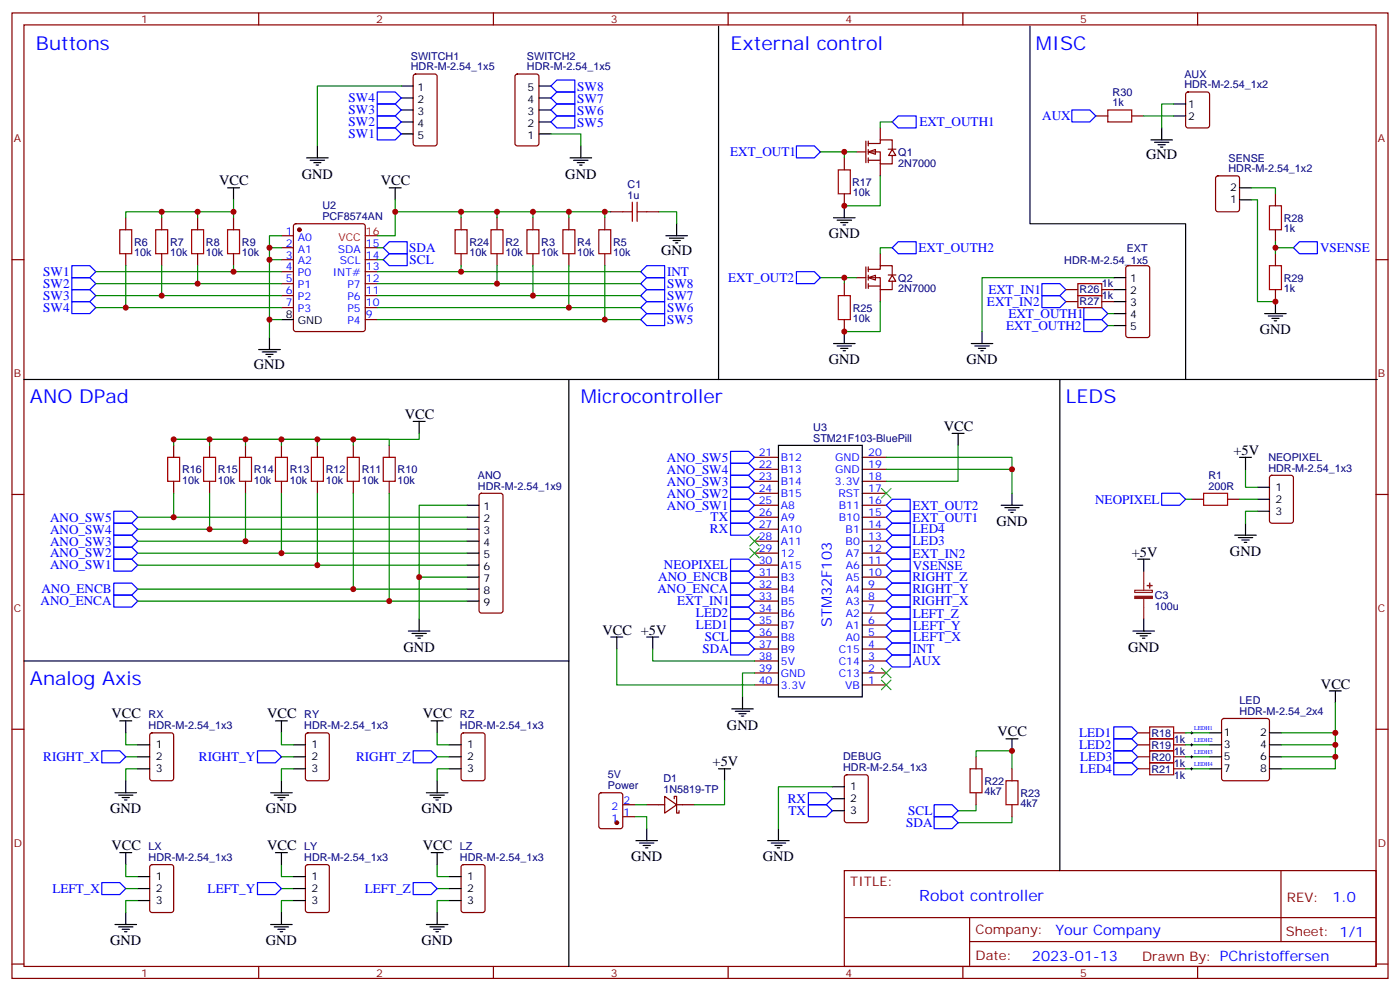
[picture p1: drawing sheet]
<svg xmlns="http://www.w3.org/2000/svg" width="412mm" height="292mm" viewBox="0 0 412 292" stroke-linecap="round" stroke-linejoin="round" font-family="sans-serif">
<g fill="none" stroke="#870000" stroke-width=".35">
<path d="M3.5 3.8h405.4v284.3h-405.4zM7.1 7.3h398.2v277.3h-398.2zM76.2 3.8v3.5M145.3 3.8v3.5M214.5 3.8v3.5M283.6 3.8v3.5M352.8 3.8v3.5M121.9 22l.5-.2h5.7l.6 .4 .1 20.1-.5 .6-5.9 .1-.6-.5-.1-20zM151.9 22l.5-.2h5.6l.7 .4v20.1l-.4 .6-5.9 .1-.7-.5v-20zM3.5 76.5h3.6M37 64.1v3.6M37 74.7v3.5"/>
<path d="M47.6 64.1v3.6M47.6 74.7v3.5M58.2 64.1v3.6M58.2 74.7v3.5M68.8 64.1v3.6M68.8 74.7v3.5M82.9 76.5h3.5M82.9 69.4h3.5M82.9 73h3.5M86.7 66.1l.4-.2h19.8l.6 .4 .1 30.6-.5 .7h-20l-.6-.4-.1-30.6zM107.6 76.5h3.5M107.6 73h3.5"/>
<path d="M135.8 64.1v3.6M135.8 74.7v3.5M146.4 64.1v3.6M146.4 74.7v3.5M157 64.1v3.6M157 74.7v3.5M167.6 64.1v3.6M167.6 74.7v3.5M178.2 64.1v3.6M178.2 74.7v3.5M179.9 62.4h3.5M190.5 62.4h3.5"/>
<path d="M405.3 76.5h3.6M82.9 80h3.5M82.9 83.5h3.5M82.9 87.1h3.5M82.9 90.6h3.5M107.6 80h3.5M107.6 83.5h3.5M107.6 87.1h3.5M107.6 90.6h3.5M107.6 94.1h3.5M51.2 131.2v3.5M61.7 131.2v3.5"/>
<path d="M72.3 131.2v3.5M82.9 131.2v3.5M93.5 131.2v3.5M104.1 131.2v3.5M114.7 131.2v3.5M222.2 138.2h7.1M222.2 134.7h7.1M254 138.2h7.1M254 134.7h7.1M3.5 145.6h3.6M51.2 141.7v3.6M61.7 141.7v3.6"/>
<path d="M72.3 141.7v3.6M82.9 141.7v3.6M93.5 141.7v3.6M104.1 141.7v3.6M114.7 141.7v3.6M141.3 145.5l.5-.2h5.7l.5 .2 .2 .5v33.8l-.3 .5-.4 .3h-5.7l-.5-.3-.2-.5v-33.8zM222.2 159.4h7.1M222.2 155.9h7.1M222.2 152.3h7.1M222.2 148.8h7.1M222.2 145.3h7.1M222.2 141.7h7.1"/>
<path d="M254 159.4h7.1M254 155.9h7.1M254 152.3h7.1M254 148.8h7.1M254 145.3h7.1M254 141.7h7.1M351 147h3.5M361.6 147h3.5M374.2 140.2l.4-.2h5.7l.6 .4 .1 13-.5 .6-5.9 .1-.6-.5-.1-12.9zM405.3 145.6h3.6M222.2 177h7.1M222.2 173.5h7.1"/>
<path d="M222.2 170h7.1M222.2 166.4h7.1M222.2 162.9h7.1M254 177h7.1M254 173.5h7.1M254 170h7.1M254 166.4h7.1M254 162.9h7.1M222.2 198.2h7.1M222.2 194.7h7.1M222.2 191.1h7.1M222.2 187.6h7.1"/>
<path d="M222.2 184.1h7.1M222.2 180.6h7.1M254 198.2h7.1M254 194.7h7.1M254 191.1h7.1M254 187.6h7.1M254 184.1h7.1M254 180.6h7.1M3.5 214.8h3.6M44.3 216l.5-.2h5.6l.7 .5 .1 12.9-.5 .7h-5.9l-.6-.4-.1-13zM90.2 216l.5-.2h5.6l.7 .5v12.9l-.4 .7h-5.9l-.7-.4v-13zM136.1 216l.4-.2h5.7l.6 .5 .1 12.9-.5 .7h-5.9l-.6-.4-.1-13z"/>
<path d="M222.2 201.7h7.1M254 201.7h7.1M335.1 215.8h3.6M335.1 219.4h3.6M345.7 215.8h3.5M345.7 219.4h3.5M360.1 211.8l.4-.2h12.7l.5 .2 .2 .5v16.9l-.2 .5-.5 .2h-12.7l-.5-.2-.2-.5v-16.9zM405.3 214.8h3.6M176.6 233.7l.5-.2h5.6l.7 .4v9.4l-.4 .7-5.9 .1-.7-.5v-9.4zM183.4 237h3.6M190.5 237h5.3M195.8 234.5l3.5 2.5-3.5 2.5z"/>
<path d="M198.6 235.2v-.7h.7v5h.7v-.7M199.3 237h5.3M248.9 228.4l.5-.2h5.7l.6 .4 .1 13-.5 .6-5.9 .1-.6-.5-.1-12.9zM287.5 222.9v3.5M287.5 233.5v3.5M298.1 226.4v3.5M298.1 237v3.5M335.1 222.9h3.6M335.1 226.4h3.6M345.7 222.9h3.5M345.7 226.4h3.5M44.3 254.8l.5-.2h5.6l.7 .5 .1 12.9-.5 .7h-5.9l-.6-.4-.1-13z"/>
<path d="M90.2 254.8l.5-.2h5.6l.7 .5v12.9l-.4 .7h-5.9l-.7-.4v-13zM136.1 254.8l.4-.2h5.7l.6 .5 .1 12.9-.5 .7h-5.9l-.6-.4-.1-13zM183.4 240.5h3.6M248.7 256.4h156.6v28.2h-156.6zM377.3 256.4v20.9M248.7 270.2h156.5M285.6 277.3h119.6M285.6 270.2v14.2M3.5 283.9h3.6M76.2 284.6v3.5M145.3 284.6v3.5M214.5 284.6v3.5"/>
<path d="M283.6 284.6v3.5M352.8 284.6v3.5M405.3 283.9h3.6"/>
</g>
<g fill="#870000" stroke="#870000" stroke-width=".35">
<circle cx="88.2" cy="67.7" r=".53"/>
<circle cx="181.7" cy="242.3" r=".53"/>
</g>
<g fill="none" stroke="#000" stroke-width=".35">
<path d="M118.2 25.3h3.5M118.2 28.9h3.5M118.2 32.4h3.5M118.2 35.9h3.5M118.2 39.4h3.5M158.7 25.3h3.6M158.7 28.9h3.6M158.7 32.4h3.6M158.7 35.9h3.6M158.7 39.4h3.6M67 55.3h3.6M68.8 55.3v3.5"/>
<path d="M90.3 46.5h6.4M91.4 47.2h4.2M92.4 47.9h2.1M93.1 48.6h.7M93.5 43v3.5M114.7 55.3h3.5M116.4 55.3v3.5M167.9 46.5h6.4M169 47.2h4.2M170 47.9h2.2M170.7 48.6h.7M171.1 43v3.5"/>
<path d="M196.1 69.4h6.4M197.2 70.1h4.2M198.3 70.8h2.1M199 71.5h.7M199.3 65.9v3.5M79.4 99.4v3.5M82.9 94.1h3.5M76.2 102.9h6.3M77.3 103.6h4.2M78.3 104.4h2.1M79 105.1h.7M121.7 124.1h3.5"/>
<path d="M123.5 124.1v3.5M229.3 131.2h24.7v74h-24.7zM280.5 127.6h3.5M282.2 127.6v3.6M365.1 134.7h3.6M366.9 134.7v3.5M137.6 148.8h3.5M137.6 152.3h3.5M137.6 155.9h3.5M137.6 159.4h3.5M294.9 148.8h6.4M296 149.5h4.2"/>
<path d="M297 150.2h2.2M297.7 150.9h.7M298.1 145.3v3.5M363.7 157.6h6.4M364.8 158.3h4.2M365.8 159h2.1M366.5 159.7h.7M366.9 154.1v3.5M370.4 150.6h3.5M370.4 143.5h3.5M370.4 147h3.5M137.6 162.9h3.5"/>
<path d="M137.6 166.4h3.5M137.6 170h3.5M137.6 173.5h3.5M137.6 177h3.5M335.1 164.7h3.6M336.9 164.7v3.5M120.3 185.8h6.3M121.4 186.5h4.2M122.4 187.3h2.1M123.1 188h.7M123.5 182.3v3.5M179.9 187.6h3.5"/>
<path d="M181.7 187.6v3.5M190.5 187.6h3.5M192.3 187.6v3.5M333.7 185.8h6.4M334.8 186.5h4.2M335.8 187.3h2.2M336.5 188h.8M336.9 182.3v3.5M35.3 212.3h3.5M37 212.3v3.5M40.6 219.4h3.5M81.1 212.3h3.6"/>
<path d="M82.9 212.3v3.5M86.4 219.4h3.6M127 212.3h3.5M128.8 212.3v3.5M132.3 219.4h3.5M215.5 208.8h6.4M216.6 209.5h4.2M217.7 210.2h2.1M218.4 210.9h.7M218.7 205.2v3.6M296.3 217.6h3.6M298.1 217.6v3.5"/>
<path d="M356.3 219.4h3.5M356.3 215.8h3.5M373.9 219.4h3.6M373.9 215.8h3.6M391.6 203.5h3.5M393.3 203.5v3.5M33.9 233.5h6.3M34.9 234.2h4.3M36 234.9h2.1M36.7 235.6h.7M37 229.9v3.6M40.6 226.4h3.5"/>
<path d="M40.6 222.9h3.5M79.7 233.5h6.4M80.8 234.2h4.2M81.8 234.9h2.2M82.5 235.6h.8M82.9 229.9v3.6M86.4 226.4h3.6M86.4 222.9h3.6M125.6 233.5h6.3M126.6 234.2h4.3M127.7 234.9h2.1M128.4 235.6h.7"/>
<path d="M128.8 229.9v3.6M132.3 226.4h3.5M132.3 222.9h3.5M211.7 226.4h3.5M213.4 226.4v3.5M245.2 238.8h3.5M245.2 231.7h3.5M245.2 235.2h3.5M356.3 226.4h3.5M356.3 222.9h3.5M373.9 226.4h3.6M373.9 222.9h3.6"/>
<path d="M35.3 251.1h3.5M37 251.1v3.5M40.6 258.2h3.5M81.1 251.1h3.6M82.9 251.1v3.5M86.4 258.2h3.6M127 251.1h3.5M128.8 251.1v3.5M132.3 258.2h3.5M187.3 247.6h6.4M188.4 248.3h4.2M189.4 249h2.2"/>
<path d="M190.1 249.7h.8M190.5 244.1v3.5M226.1 247.6h6.4M227.2 248.3h4.2M228.2 249h2.2M229 249.7h.7M229.3 244.1v3.5M33.9 272.3h6.3M34.9 273h4.3M36 273.7h2.1M36.7 274.4h.7M37 268.7v3.6"/>
<path d="M40.6 265.2h3.5M40.6 261.7h3.5M79.7 272.3h6.4M80.8 273h4.2M81.8 273.7h2.2M82.5 274.4h.8M82.9 268.7v3.6M86.4 265.2h3.6M86.4 261.7h3.6M125.6 272.3h6.3M126.6 273h4.3M127.7 273.7h2.1"/>
<path d="M128.4 274.4h.7M128.8 268.7v3.6M132.3 265.2h3.5M132.3 261.7h3.5"/>
</g>
<path d="M107.6 69.4h3.5" fill="none" stroke="#f00" stroke-width=".35"/>
<g fill="none" stroke="#00f" stroke-width=".35">
<path d="M111.1 37.7h5.3l1.8 1.7-1.8 1.8h-5.3zM111.1 27.1h5.3l1.8 1.8-1.8 1.7h-5.3zM111.1 30.6h5.3l1.8 1.8-1.8 1.7h-5.3zM111.1 34.1h5.3l1.8 1.8-1.8 1.8h-5.3zM162.3 35.9l1.7-1.8h5.3v3.6h-5.3zM162.3 28.9l1.7-1.8h5.3v3.5h-5.3zM162.3 25.3l1.7-1.7h5.3v3.5h-5.3zM164 30.6h5.3v3.5h-5.3l-1.7-1.7zM21.2 78.2h5.3l1.7 1.8-1.7 1.8h-5.3zM112.9 76.5l1.8-1.8h5.2v3.5h-5.2zM112.9 73l1.8-1.8h5.2v3.5h-5.2zM21.2 85.3h5.3l1.7 1.8-1.7 1.7h-5.3z"/>
<path d="M21.2 81.8h5.3l1.7 1.7-1.7 1.8h-5.3zM21.2 88.8h5.3l1.7 1.8-1.7 1.8h-5.3zM188.7 80l1.8-1.8h5.3v3.6h-5.3zM188.7 94.1l1.8-1.7h5.3v3.5h-5.3zM188.7 87.1l1.8-1.8h5.3v3.5h-5.3zM188.7 83.5l1.8-1.7h5.3v3.5h-5.3zM188.7 90.6l1.8-1.8h5.3v3.6h-5.3zM215.2 140h5.3l1.7 1.7-1.7 1.8h-5.3zM215.2 136.5h5.3l1.7 1.7-1.7 1.8h-5.3zM215.2 132.9h5.3l1.7 1.8-1.7 1.8h-5.3zM33.5 150.6h5.3l1.8 1.7-1.8 1.8h-5.3zM33.5 154.1h5.3l1.8 1.8-1.8 1.7h-5.3z"/>
<path d="M33.5 157.6h5.3l1.8 1.8-1.8 1.7h-5.3zM215.2 147h5.3l1.7 1.8-1.7 1.8h-5.3zM215.2 143.5h5.3l1.7 1.8-1.7 1.7h-5.3zM215.2 150.6h5.3l1.7 1.7-1.7 1.8h-5.3zM215.2 154.1h5.3l1.7 1.8-1.7 1.7h-5.3zM261.1 155.9l1.7-1.8h5.3v3.5h-5.3zM262.8 157.6h5.3v3.5h-5.3l-1.7-1.7zM342.2 145.3h5.3l1.7 1.7-1.7 1.8h-5.3zM33.5 161.1h5.3l1.8 1.8-1.8 1.8h-5.3zM33.5 164.7h5.3l1.8 1.7-1.8 1.8h-5.3zM33.5 171.7h5.3l1.8 1.8-1.8 1.8h-5.3zM33.5 175.3h5.3l1.8 1.7-1.8 1.8h-5.3z"/>
<path d="M215.2 164.7h5.3l1.7 1.7-1.7 1.8h-5.3zM215.2 168.2h5.3l1.7 1.8-1.7 1.7h-5.3zM215.2 171.7h5.3l1.7 1.8-1.7 1.8h-5.3zM215.2 178.8h5.3l1.7 1.8-1.7 1.7h-5.3zM262.8 175.3h5.3v3.5h-5.3l-1.7-1.8zM262.8 171.7h5.3v3.6h-5.3l-1.7-1.8zM262.8 168.2h5.3v3.5h-5.3l-1.7-1.7zM215.2 185.8h5.3l1.7 1.8-1.7 1.8h-5.3zM215.2 189.4h5.3l1.7 1.7-1.7 1.8h-5.3zM215.2 182.3h5.3l1.7 1.8-1.7 1.7h-5.3zM261.1 191.1l1.7-1.7h5.3v3.5h-5.3zM261.1 180.6l1.7-1.8h5.3v3.5h-5.3z"/>
<path d="M261.1 187.6l1.7-1.8h5.3v3.6h-5.3zM262.8 182.3h5.3v3.5h-5.3l-1.7-1.7zM328.1 214.1h5.3l1.7 1.7-1.7 1.8h-5.3zM328.1 217.6h5.3l1.7 1.8-1.7 1.7h-5.3zM30 221.1h5.3l1.7 1.8-1.7 1.7h-5.3zM75.8 221.1h5.3l1.8 1.8-1.8 1.7h-5.3zM121.7 221.1h5.3l1.8 1.8-1.8 1.7h-5.3zM275.2 237h5.3l1.7 1.8-1.7 1.7h-5.3zM328.1 221.1h5.3l1.7 1.8-1.7 1.7h-5.3zM328.1 224.6h5.3l1.7 1.8-1.7 1.8h-5.3zM30 259.9h5.3l1.7 1.8-1.7 1.8h-5.3zM75.8 259.9h5.3l1.8 1.8-1.8 1.8h-5.3z"/>
<path d="M121.7 259.9h5.3l1.8 1.8-1.8 1.8h-5.3zM275.2 240.5h5.3l1.7 1.8-1.7 1.8h-5.3z"/>
</g>
<g fill="none" stroke="#008700" stroke-width=".35">
<path d="M118.2 25.3h-24.7v17.7M162.3 39.4h8.8v3.6M68.8 58.8v3.6M116.4 58.8v10.6h-5.3M37 64.1v-1.7h31.8v1.7M37 78.2v12.4M47.6 62.4v1.7M47.6 78.2v8.9M58.2 62.4v1.7M58.2 78.2v5.3M68.8 78.2v1.8M79.4 73h3.5"/>
<path d="M79.4 76.5h3.5M82.9 69.4h-3.5v30M111.1 73h1.8M111.1 76.5h1.8M116.4 62.4h19.4v1.7M135.8 62.4h10.6v1.7M135.8 78.2v1.8M146.4 62.4h10.6v1.7M146.4 78.2v5.3M157 62.4h10.6v1.7M157 78.2v8.9M167.6 62.4h10.6v1.7"/>
<path d="M167.6 78.2v12.4M178.2 78.2v15.9M178.2 62.4h1.7M194 62.4h5.3v3.5M28.2 80h54.7M28.2 90.6h54.7M28.2 87.1h54.7M28.2 83.5h54.7M79.4 94.1h3.5M111.1 80h77.6M111.1 90.6h77.6M111.1 94.1h77.6"/>
<path d="M111.1 87.1h77.6M111.1 83.5h77.6M51.2 129.4h63.5v1.8M61.7 129.4v1.8M72.3 129.4v1.8M82.9 129.4v1.8M93.5 129.4v1.8M104.1 129.4v1.8M123.5 127.6v1.8h-72.3v1.8M261.1 134.7h37v10.6M261.1 138.2h37M282.2 131.2v10.5h-21.1"/>
<path d="M366.9 138.2v5.3h3.5M40.6 152.3h97M40.6 155.9h97M40.6 159.4h97M51.2 145.3v7M61.7 145.3v10.6M72.3 145.3v14.1M82.9 145.3v17.6M93.5 145.3v21.1M104.1 145.3v28.2M114.7 145.3v31.7M137.6 148.8h-14.1v33.5"/>
<path d="M349.2 147h1.8M365.1 147h5.3M370.4 150.6h-3.5v3.5M40.6 166.4h97M40.6 162.9h97M40.6 173.5h97M40.6 177h97M123.5 170h14.1M181.7 191.1v10.6h40.5M192.3 191.1v3.6h29.9M222.2 198.2h-3.5v7M37 215.8v3.6h3.6"/>
<path d="M82.9 215.8v3.6h3.5M128.8 215.8v3.6h3.5M349.2 215.8h7.1M349.2 219.4h7.1M377.5 215.8h15.8M377.5 219.4h15.8M393.3 207v19.4h-15.8M37 222.9h3.6M40.6 226.4h-3.6v3.5M82.9 222.9h3.5M86.4 226.4h-3.5v3.5M128.8 222.9h3.5"/>
<path d="M132.3 226.4h-3.5v3.5M187 237h3.5M213.4 229.9v7.1h-8.8M245.2 231.7h-15.9v12.4M287.5 222.9v-1.8h10.6v5.3M287.5 237v1.8h-5.3M349.2 222.9h7.1M349.2 226.4h7.1M377.5 222.9h15.8M37 254.6v3.6h3.6M82.9 254.6v3.6h3.5M128.8 254.6v3.6h3.5"/>
<path d="M187 240.5h3.5v3.6M298.1 240.5v1.8h-15.9M37 261.7h3.6M40.6 265.2h-3.6v3.5M82.9 261.7h3.5M86.4 265.2h-3.5v3.5M128.8 261.7h3.5M132.3 265.2h-3.5v3.5"/>
</g>
<g fill="none" stroke="#a10000" stroke-width=".35">
<path d="M186.3 59.5v5.7M187.7 59.5v5.7M35.3 67.7h3.5v7h-3.5zM45.9 67.7h3.5v7h-3.5zM56.4 67.7h3.6v7h-3.6zM67 67.7h3.6v7h-3.6zM134.1 67.7h3.5v7h-3.5zM144.6 67.7h3.6v7h-3.6zM155.2 67.7h3.5v7h-3.5zM165.8 67.7h3.5v7h-3.5zM176.4 67.7h3.5v7h-3.5zM183.4 62.4h2.9"/>
<path d="M187.7 62.4h2.8M49.4 134.7h3.5v7h-3.5zM60 134.7h3.5v7h-3.5zM70.6 134.7h3.5v7h-3.5zM81.1 134.7h3.6v7h-3.6zM91.7 134.7h3.5v7h-3.5zM102.3 134.7h3.5v7h-3.5zM112.9 134.7h3.5v7h-3.5zM354.5 145.3h7.1v3.5h-7.1zM338.7 214.1h7v3.5h-7zM338.7 217.6h7v3.5h-7zM285.8 226.4h3.5v7.1h-3.5z"/>
<path d="M296.3 229.9h3.6v7.1h-3.6zM338.7 221.1h7v3.5h-7zM338.7 224.6h7v3.6h-7z"/>
</g>
<path d="M220.8 158l2.9 2.8M223.7 158l-2.9 2.8M259.6 143.9l2.9 2.8M262.5 143.9l-2.9 2.8M220.8 161.5l2.9 2.8M223.7 161.5l-2.9 2.8M259.6 196.8l2.9 2.8M262.5 196.8l-2.9 2.8M259.6 200.3l2.9 2.8M262.5 200.3l-2.9 2.8" fill="none" stroke="#3c3" stroke-width=".35"/>
<path d="M334.3 173.8h5.1v.7h-5.1zM336.9 168.2v5.6M336.9 176.3v6" fill="none" stroke="#8c2424" stroke-width=".35"/>
<g fill="#8c2424" stroke="#8c2424" stroke-width=".35">
<path d="M334.3 175.6h5.1v.6h-5.1z"/>
<path d="M338 172.4l1.4 .1z"/>
<path d="M338.6 171.7l.1 1.4z"/>
</g>
<path d="M350.7 215.8h.7M350.7 219.4h.7M351 215.5v.7M351 219v.7M350.7 222.9h.7M350.7 226.4h.7M351 222.5v.7M351 226.1v.7" fill="none" stroke="#000" stroke-width=".29"/>
<path d="M255.8 44.7l2.1-.7v1.4z" fill="#fff" stroke="#870000" stroke-width=".35"/>
<path d="M259.3 37.7v3.5M252.2 44.7h2.9M255.1 41.6v6.3M255.8 42.3h3.5v-1.1h3.5v2.8M255.8 44.7h3.5v3.6h3.5v-2.5M255.8 47.2h3.5M255.8 41.6v1.4M255.8 44v1.4M255.8 46.5v1.4M259.3 48.3v3.5M261.6 43.9h2.3M262.8 44l1.1 1.8h-2.1z" fill="none" stroke="#870000" stroke-width=".35"/>
<path d="M255.8 81.8l2.1-.7v1.4z" fill="#fff" stroke="#870000" stroke-width=".35"/>
<g fill="none" stroke="#870000" stroke-width=".35">
<path d="M322.8 34.1h3.5M333.4 34.1h3.5M349.5 27.3l.5-.2h5.6l.7 .4v9.5l-.5 .6-5.8 .1-.7-.5-.1-9.4zM248.7 46.5v3.5M248.7 57.1v3.5M358.3 52l.5-.2h5.6l.7 .4v9.5l-.4 .6-5.9 .1-.7-.5v-9.4zM375.7 57.1v3.5M255.1 78.6v6.3M255.8 79.3h3.5v-1.1h3.5v2.9M255.8 78.6v1.4M259.3 74.7v3.5M331.8 78.5l.5-.3h5.7l.6 .5 .1 20-.5 .7h-5.9l-.6-.4-.1-20z"/>
<path d="M375.7 67.7v3.5M375.7 74.7v3.5M248.7 83.5v3.6M248.7 94.1v3.5M252.2 81.8h2.9M255.8 81.8h3.5v3.5h3.5v-2.5M255.8 84.2h3.5M255.8 81.1v1.4M255.8 83.5v1.4M259.3 85.3v3.5M261.6 81h2.3M262.8 81.1l1.1 1.7h-2.1z"/>
<path d="M314 85.3h3.5M314 88.8h3.5M324.6 85.3h3.5M324.6 88.8h3.5M375.7 85.3v3.5"/>
</g>
<g fill="none" stroke="#00f" stroke-width=".35">
<path d="M262.8 35.9l1.8-1.8h5.3v3.6h-5.3zM315.7 32.4h5.3l1.8 1.7-1.8 1.8h-5.3zM234.6 43h5.3l1.8 1.7-1.8 1.8h-5.3zM262.8 73l1.8-1.8h5.3v3.5h-5.3zM381 73l1.8-1.8h5.3v3.5h-5.3zM234.6 80h5.3l1.8 1.8-1.8 1.7h-5.3zM306.9 83.5h5.3l1.8 1.8-1.8 1.8h-5.3zM306.9 87.1h5.3l1.8 1.7-1.8 1.8h-5.3zM319.3 90.6h5.3l1.7 1.8-1.7 1.7h-5.3zM319.3 94.1h5.3l1.7 1.8-1.7 1.7h-5.3zM261.1 148.8l1.7-1.8h5.3v3.6h-5.3zM262.8 150.6h5.3v3.5h-5.3l-1.7-1.8z"/>
<path d="M215.2 175.3h5.3l1.7 1.7-1.7 1.8h-5.3zM261.1 162.9l1.7-1.8h5.3v3.6h-5.3zM262.8 164.7h5.3v3.5h-5.3l-1.7-1.8zM261.1 194.7l1.7-1.8h5.3v3.5h-5.3zM238.1 237h5.3l1.8 1.8-1.8 1.7h-5.3zM238.1 233.5h5.3l1.8 1.7-1.8 1.8h-5.3z"/>
</g>
<path d="M326.3 32.4h7.1v3.5h-7.1zM246.9 50h3.6v7.1h-3.6zM373.9 60.6h3.6v7.1h-3.6zM373.9 78.2h3.6v7.1h-3.6zM246.9 87.1h3.6v7h-3.6zM317.5 83.5h7.1v3.6h-7.1zM317.5 87.1h7.1v3.5h-7.1z" fill="none" stroke="#a10000" stroke-width=".35"/>
<g fill="none" stroke="#000" stroke-width=".35">
<path d="M211.7 7.7v104.1h-44.1M303.4 7.7v58.2h45.8v45.9M342.2 37.7v3.5M345.7 30.6h3.5M345.7 34.1h3.5M339 41.2h6.4M340.1 41.9h4.2M341.1 42.6h2.2M341.8 43.3h.7M365.1 58.8h3.6M365.1 55.3h3.6M245.5 64.1h6.4"/>
<path d="M246.6 64.8h4.2M247.6 65.5h2.2M248.4 66.3h.7M248.7 60.6v3.5M248.7 97.6v3.6M289.3 97.6v3.6M328.1 81.8h3.5M328.1 85.3h3.5M328.1 88.8h3.5M328.1 92.4h3.5M328.1 95.9h3.5M372.5 92.4h6.4"/>
<path d="M373.6 93.1h4.2M374.6 93.8h2.2M375.4 94.5h.7M375.7 88.8v3.6M7.1 111.8h160.5v82.9M211.7 111.8h100.5v144.6M245.5 101.2h6.4M246.6 101.9h4.2M247.6 102.6h2.2M248.4 103.3h.7M286.1 101.2h6.4M287.2 101.9h4.2"/>
<path d="M288.2 102.6h2.1M288.9 103.3h.7M312.2 111.8h93.5M7.1 194.7h160.5v89.9"/>
</g>
<g fill="none" stroke="#008700" stroke-width=".35">
<path d="M262.8 35.9h-3.5v1.8M336.9 34.1h8.8M345.7 30.6h-3.5v7.1M241.7 44.7h10.5M248.7 44.7v1.8M259.3 51.8v8.8h-10.6M368.7 58.8h1.7v30h5.3M368.7 55.3h7v1.8M262.8 73h-3.5v1.7M375.7 71.2v3.5M375.7 73h5.3M241.7 81.8h10.5"/>
<path d="M248.7 81.8v1.7M259.3 88.8v8.8h-10.6M326.3 92.4h1.8M326.3 95.9h1.8M328.1 81.8h-38.8v15.8"/>
</g>
<g fill="#c00">
<circle cx="135.8" cy="80" r=".88"/>
<circle cx="146.4" cy="83.5" r=".88"/>
<circle cx="157" cy="87.1" r=".88"/>
<circle cx="167.6" cy="90.6" r=".88"/>
<circle cx="178.2" cy="94.1" r=".88"/>
<circle cx="116.4" cy="62.4" r=".88"/>
<circle cx="135.8" cy="62.4" r=".88"/>
<circle cx="146.4" cy="62.4" r=".88"/>
<circle cx="157" cy="62.4" r=".88"/>
<circle cx="167.6" cy="62.4" r=".88"/>
<circle cx="68.8" cy="80" r=".88"/>
<circle cx="58.2" cy="83.5" r=".88"/>
<circle cx="47.6" cy="87.1" r=".88"/>
<circle cx="37" cy="90.6" r=".88"/>
<circle cx="58.2" cy="62.4" r=".88"/>
<circle cx="47.6" cy="62.4" r=".88"/>
<circle cx="68.8" cy="62.4" r=".88"/>
<circle cx="79.4" cy="94.1" r=".88"/>
<circle cx="79.4" cy="73" r=".88"/>
<circle cx="79.4" cy="76.5" r=".88"/>
<circle cx="178.2" cy="62.4" r=".88"/>
<circle cx="51.2" cy="152.3" r=".88"/>
<circle cx="61.7" cy="155.9" r=".88"/>
<circle cx="72.3" cy="159.4" r=".88"/>
<circle cx="82.9" cy="162.9" r=".88"/>
<circle cx="93.5" cy="166.4" r=".88"/>
<circle cx="104.1" cy="173.5" r=".88"/>
<circle cx="114.7" cy="177" r=".88"/>
<circle cx="51.2" cy="129.4" r=".88"/>
<circle cx="104.1" cy="129.4" r=".88"/>
<circle cx="93.5" cy="129.4" r=".88"/>
<circle cx="82.9" cy="129.4" r=".88"/>
<circle cx="72.3" cy="129.4" r=".88"/>
<circle cx="61.7" cy="129.4" r=".88"/>
<circle cx="123.5" cy="170" r=".88"/>
<circle cx="393.3" cy="222.9" r=".88"/>
<circle cx="393.3" cy="219.4" r=".88"/>
<circle cx="393.3" cy="215.8" r=".88"/>
<circle cx="298.1" cy="221.1" r=".88"/>
<circle cx="248.7" cy="60.6" r=".88"/>
<circle cx="248.7" cy="44.7" r=".88"/>
<circle cx="248.7" cy="81.8" r=".88"/>
<circle cx="248.7" cy="97.6" r=".88"/>
<circle cx="375.7" cy="88.8" r=".88"/>
<circle cx="375.7" cy="73" r=".88"/>
<circle cx="298.1" cy="138.2" r=".88"/>
</g>
<g font-size="5.6" fill="#00f">
<text x="10.6" y="14.7">Buttons</text>
<text x="215.2" y="14.7">External control</text>
<text x="305.2" y="14.7">MISC</text>
<text x="8.8" y="118.8">ANO DPad</text>
<text x="171.1" y="118.8">Microcontroller</text>
<text x="314" y="118.8">LEDS</text>
<text x="8.8" y="201.7">Analog Axis</text>
</g>
<text font-size="4.6" fill="#00f" x="270.8" y="265.4">Robot controller</text>
<g font-size="4.2">
<text x="337.6" y="46.8">GND</text>
<text x="88.9" y="52.6">GND</text>
<text x="166.5" y="52.6">GND</text>
<text x="64.6" y="54.6">VCC</text>
<text x="112.2" y="54.6">VCC</text>
<text x="244.1" y="70.2">GND</text>
<text x="194.7" y="75.1">GND</text>
<text x="371.1" y="98.5">GND</text>
<text x="244.1" y="107.3">GND</text>
<text x="284.7" y="107.3">GND</text>
<text x="74.8" y="108.6">GND</text>
<text x="119.2" y="123.4">VCC</text>
<text x="278" y="126.9">VCC</text>
<text x="363.4" y="134">+5V</text>
<text x="293.5" y="154.9">GND</text>
<text x="333.4" y="164">+5V</text>
<text x="362.3" y="163.7">GND</text>
<text x="118.9" y="191.9">GND</text>
<text x="177.4" y="186.9">VCC +5V</text>
<text x="332.3" y="191.9">GND</text>
<text x="389.1" y="202.8">VCC</text>
<text x="32.8" y="211.6">VCC</text>
<text x="78.7" y="211.6">VCC</text>
<text x="124.5" y="211.6">VCC</text>
<text x="214.1" y="214.9">GND</text>
<text x="293.9" y="216.9">VCC</text>
<text x="209.9" y="225.7">+5V</text>
<text x="32.5" y="239.6">GND</text>
<text x="78.3" y="239.6">GND</text>
<text x="124.2" y="239.6">GND</text>
<text x="32.8" y="250.4">VCC</text>
<text x="78.7" y="250.4">VCC</text>
<text x="124.5" y="250.4">VCC</text>
<text x="185.9" y="253.7">GND</text>
<text x="224.7" y="253.7">GND</text>
<text x="32.5" y="278.4">GND</text>
<text x="78.3" y="278.4">GND</text>
<text x="124.2" y="278.4">GND</text>
</g>
<g font-size="4.2" fill="#00f">
<text x="245.1" y="184.6" transform="rotate(-90 245.1 184.6)">STM32F103</text>
<text x="392.5" y="265.7">1.0</text>
<text x="310.9" y="275.2">Your Company</text>
<text x="304" y="283">2023-01-13</text>
</g>
<g font-size="3.9" fill="#00f">
<text x="170" y="26.7">SW8</text>
<text x="102.7" y="30.1">SW4</text>
<text x="102.7" y="33.6">SW3</text>
<text x="170" y="33.7">SW6</text>
<text x="170" y="30.2">SW7</text>
<text x="307" y="35.4">AUX</text>
<text x="102.7" y="40.7">SW1</text>
<text x="102.7" y="37.1">SW2</text>
<text x="170" y="37.3">SW5</text>
<text x="270.8" y="37.2">EXT_OUTH1</text>
<text x="215.1" y="46">EXT_OUT1</text>
<text x="120.6" y="74.2">SDA</text>
<text x="120.7" y="77.7">SCL</text>
<text x="270.6" y="74.1">EXT_OUTH2</text>
<text x="388.9" y="74.3">VSENSE</text>
<text x="12.7" y="81.2">SW1</text>
<text x="196.5" y="81.3">INT</text>
<text x="214.5" y="83">EXT_OUT2</text>
<text x="12.7" y="88.3">SW3</text>
<text x="12.7" y="84.8">SW2</text>
<text x="196.5" y="88.4">SW7</text>
<text x="196.5" y="84.9">SW8</text>
<text x="291.2" y="86.6">EXT_IN1</text>
<text x="12.7" y="91.8">SW4</text>
<text x="196.5" y="95.5">SW5</text>
<text x="196.5" y="91.9">SW6</text>
<text x="290.7" y="90.1">EXT_IN2</text>
<text x="297" y="93.6">EXT_OUTH1</text>
<text x="296.4" y="97.2">EXT_OUTH2</text>
<text x="196.4" y="136">ANO_SW5</text>
<text x="196.4" y="143">ANO_SW3</text>
<text x="196.4" y="139.5">ANO_SW4</text>
<text x="196.4" y="146.5">ANO_SW2</text>
<text x="322.6" y="148.3">NEOPIXEL</text>
<text x="14.8" y="153.6">ANO_SW5</text>
<text x="196.4" y="150.1">ANO_SW1</text>
<text x="209.3" y="153.6">TX</text>
<text x="268.8" y="150.2">EXT_OUT2</text>
<text x="268.8" y="153.7">EXT_OUT1</text>
<text x="14.8" y="157.1">ANO_SW4</text>
<text x="14.8" y="160.7">ANO_SW3</text>
<text x="209.1" y="157.1">RX</text>
<text x="268.8" y="157.1">LED4</text>
<text x="268.8" y="160.6">LED3</text>
<text x="14.8" y="164.2">ANO_SW2</text>
<text x="14.8" y="167.7">ANO_SW1</text>
<text x="195.6" y="167.7">NEOPIXEL</text>
<text x="268.8" y="164.3">EXT_IN2</text>
<text x="268.9" y="167.8">VSENSE</text>
<text x="193.9" y="171.2">ANO_ENCB</text>
<text x="268.8" y="171.2">RIGHT_Z</text>
<text x="12" y="178.3">ANO_ENCA</text>
<text x="12.2" y="174.8">ANO_ENCB</text>
<text x="193.7" y="174.8">ANO_ENCA</text>
<text x="199.4" y="178.3">EXT_IN1</text>
<text x="268.7" y="178.3">RIGHT_X</text>
<text x="268.7" y="174.8">RIGHT_Y</text>
<text x="205" y="181.8">LED2</text>
<text x="205" y="185.3">LED1</text>
<text x="268.9" y="181.9">LEFT_Z</text>
<text x="269" y="185.4">LEFT_Y</text>
<text x="207.6" y="188.9">SCL</text>
<text x="269" y="188.9">LEFT_X</text>
<text x="207" y="192.4">SDA</text>
<text x="268.7" y="195.9">AUX</text>
<text x="268.8" y="192.4">INT</text>
<text x="317.9" y="217.1">LED1</text>
<text x="317.9" y="220.6">LED2</text>
<text x="12.7" y="224.1">RIGHT_X</text>
<text x="58.6" y="224.1">RIGHT_Y</text>
<text x="104.9" y="224.1">RIGHT_Z</text>
<text x="318.1" y="227.6">LED4</text>
<text x="318.2" y="224.1">LED3</text>
<text x="232.1" y="236.5">RX</text>
<text x="232.3" y="240">TX</text>
<text x="266.9" y="243.5">SDA</text>
<text x="267.6" y="240">SCL</text>
<text x="15.4" y="262.9">LEFT_X</text>
<text x="61.2" y="263">LEFT_Y</text>
<text x="107.5" y="263">LEFT_Z</text>
</g>
<g font-size="3.9" fill="#800">
<text x="250.5" y="261">TITLE:</text>
<text x="379.1" y="265.7">REV:</text>
<text x="287.4" y="275.2">Company:</text>
<text x="378.7" y="275.8">Sheet: 1/1</text>
<text x="287.4" y="282.9">Date:</text>
<text x="336.4" y="282.9">Drawn By: PChristoffersen</text>
</g>
<g font-size="3.2" fill="#800">
<text x="41.6" y="6.8">1</text>
<text x="110.8" y="6.8">2</text>
<text x="179.9" y="6.8">3</text>
<text x="249.1" y="6.8">4</text>
<text x="318.2" y="6.8">5</text>
<text x="4.1" y="41.9">A</text>
<text x="405.9" y="41.9">A</text>
<text x="4.1" y="111.1">B</text>
<text x="405.9" y="111.1">B</text>
<text x="4.1" y="180.2">C</text>
<text x="405.9" y="180.2">C</text>
<text x="4.1" y="249.3">D</text>
<text x="405.9" y="249.3">D</text>
<text x="41.6" y="287.6">1</text>
<text x="110.8" y="287.6">2</text>
<text x="179.9" y="287.6">3</text>
<text x="249.1" y="287.6">4</text>
<text x="318.2" y="287.6">5</text>
</g>
<g font-size="3.2" fill="#000080">
<text x="121" y="17.6">SWITCH1</text>
<text x="155.2" y="17.6">SWITCH2</text>
<text x="121" y="20.7">HDR-M-2.54_1x5</text>
<text x="155.2" y="20.7">HDR-M-2.54_1x5</text>
<text x="348.9" y="22.9">AUX</text>
<text x="327.7" y="28.2">R30</text>
<text x="348.9" y="26">HDR-M-2.54_1x2</text>
<text x="327.7" y="31.3">1k</text>
<text x="264.6" y="45.9">Q1</text>
<text x="361.9" y="47.6">SENSE</text>
<text x="264.6" y="49.1">2N7000</text>
<text x="361.9" y="50.7">HDR-M-2.54_1x2</text>
<text x="184.9" y="58.5">1u</text>
<text x="184.9" y="55.3">C1</text>
<text x="251" y="54.7">R17</text>
<text x="251.2" y="57.9">10k</text>
<text x="95" y="64.7">PCF8574AN</text>
<text x="95" y="61.5">U2</text>
<text x="378.2" y="65.3">R28</text>
<text x="378.2" y="68.4">1k</text>
<text x="39.5" y="75.5">10k</text>
<text x="39.5" y="72.3">R6</text>
<text x="50.1" y="75.5">10k</text>
<text x="50.1" y="72.3">R7</text>
<text x="60.7" y="75.5">10k</text>
<text x="60.7" y="72.3">R8</text>
<text x="71.3" y="75.5">10k</text>
<text x="71.3" y="72.3">R9</text>
<text x="138.3" y="75.5">10k</text>
<text x="138.3" y="72.3">R24</text>
<text x="148.9" y="75.5">10k</text>
<text x="148.9" y="72.3">R2</text>
<text x="159.5" y="75.5">10k</text>
<text x="159.5" y="72.3">R3</text>
<text x="170" y="75.5">10k</text>
<text x="170" y="72.3">R4</text>
<text x="180.6" y="75.5">10k</text>
<text x="180.6" y="72.3">R5</text>
<text x="313.5" y="77.7">HDR-M-2.54_1x5</text>
<text x="331.9" y="74.1">EXT</text>
<text x="264.6" y="82.9">Q2</text>
<text x="378.2" y="83">R29</text>
<text x="264.6" y="86.1">2N7000</text>
<text x="318" y="86.4">R26</text>
<text x="318" y="90">R27</text>
<text x="324.6" y="84.7">1k</text>
<text x="324.6" y="88.2">1k</text>
<text x="378.2" y="86.1">1k</text>
<text x="251.2" y="94.9">10k</text>
<text x="251.2" y="91.8">R25</text>
<text x="239.5" y="130.1">STM21F103-BluePill</text>
<text x="239.6" y="126.9">U3</text>
<text x="373.6" y="135.7">NEOPIXEL</text>
<text x="53.6" y="142.5">10k</text>
<text x="53.6" y="139.3">R16</text>
<text x="64.2" y="142.5">10k</text>
<text x="64.2" y="139.3">R15</text>
<text x="74.8" y="142.5">10k</text>
<text x="74.8" y="139.3">R14</text>
<text x="85.4" y="142.5">10k</text>
<text x="85.4" y="139.3">R13</text>
<text x="96" y="142.5">10k</text>
<text x="96" y="139.3">R12</text>
<text x="106.5" y="142.5">10k</text>
<text x="106.5" y="139.3">R11</text>
<text x="117.1" y="142.5">10k</text>
<text x="117.1" y="139.3">R10</text>
<text x="140.8" y="141">ANO</text>
<text x="356" y="141.1">R1</text>
<text x="373.6" y="138.9">HDR-M-2.54_1x3</text>
<text x="140.8" y="144.2">HDR-M-2.54_1x9</text>
<text x="356" y="144.2">200R</text>
<text x="340.1" y="179.6">100u</text>
<text x="340.1" y="176.4">C3</text>
<text x="365.2" y="207.4">LED</text>
<text x="43.8" y="214.8">HDR-M-2.54_1x3</text>
<text x="43.8" y="211.6">RX</text>
<text x="89.6" y="214.8">HDR-M-2.54_1x3</text>
<text x="89.6" y="211.6">RY</text>
<text x="135.5" y="214.8">HDR-M-2.54_1x3</text>
<text x="135.5" y="211.6">RZ</text>
<text x="365.2" y="210.5">HDR-M-2.54_2x4</text>
<text x="339.2" y="217">R18</text>
<text x="339.2" y="220.5">R19</text>
<text x="345.8" y="218.7">1k</text>
<text x="248.4" y="227.1">HDR-M-2.54_1x3</text>
<text x="248.4" y="223.9">DEBUG</text>
<text x="339.2" y="224">R20</text>
<text x="339.2" y="227.5">R21</text>
<text x="345.8" y="222.2">1k</text>
<text x="345.8" y="225.8">1k</text>
<text x="179.1" y="232.4">Power</text>
<text x="179.1" y="229.2">5V</text>
<text x="195.5" y="233.5">1N5819-TP</text>
<text x="195.5" y="230.3">D1</text>
<text x="290" y="231.1">R22</text>
<text x="345.8" y="229.3">1k</text>
<text x="290" y="234.2">4k7</text>
<text x="300.6" y="237.8">4k7</text>
<text x="300.6" y="234.6">R23</text>
<text x="43.8" y="250.4">LX</text>
<text x="89.6" y="250.4">LY</text>
<text x="135.5" y="250.4">LZ</text>
<text x="43.8" y="253.6">HDR-M-2.54_1x3</text>
<text x="89.6" y="253.6">HDR-M-2.54_1x3</text>
<text x="135.5" y="253.6">HDR-M-2.54_1x3</text>
</g>
<g font-size="3.2">
<text x="123" y="26.7">1</text>
<text x="155.4" y="26.7">5</text>
<text x="123" y="30.3">2</text>
<text x="123" y="33.8">3</text>
<text x="155.4" y="33.8">3</text>
<text x="155.4" y="30.3">4</text>
<text x="350" y="31.7">1</text>
<text x="350" y="35.2">2</text>
<text x="123" y="37.3">4</text>
<text x="123" y="40.9">5</text>
<text x="155.4" y="40.9">1</text>
<text x="155.4" y="37.3">2</text>
<text x="362.4" y="59.9">1</text>
<text x="362.4" y="56.4">2</text>
<text x="332.9" y="83.2">1</text>
<text x="332.9" y="86.7">2</text>
<text x="84.2" y="93.8">8</text>
<text x="87.7" y="95.5">GND</text>
<text x="332.9" y="90.2">3</text>
<text x="332.9" y="93.8">4</text>
<text x="332.9" y="97.3">5</text>
<text x="375.7" y="144.6">1</text>
<text x="375.7" y="148.1">2</text>
<text x="142.4" y="150.2">1</text>
<text x="142.4" y="153.7">2</text>
<text x="375.7" y="151.6">3</text>
<text x="142.4" y="157.3">3</text>
<text x="142.4" y="160.8">4</text>
<text x="142.4" y="164.3">5</text>
<text x="142.4" y="167.9">6</text>
<text x="142.4" y="171.4">7</text>
<text x="142.4" y="174.9">8</text>
<text x="142.4" y="178.4">9</text>
<text x="45.9" y="220.4">1</text>
<text x="91.7" y="220.4">1</text>
<text x="137.6" y="220.4">1</text>
<text x="360.5" y="216.9">1</text>
<text x="360.5" y="220.4">3</text>
<text x="371.2" y="216.9">2</text>
<text x="371.2" y="220.4">4</text>
<text x="45.9" y="227.5">3</text>
<text x="45.9" y="223.9">2</text>
<text x="91.7" y="227.5">3</text>
<text x="91.7" y="223.9">2</text>
<text x="137.6" y="227.5">3</text>
<text x="137.6" y="223.9">2</text>
<text x="360.5" y="223.9">5</text>
<text x="360.5" y="227.5">7</text>
<text x="371.2" y="223.9">6</text>
<text x="371.2" y="227.5">8</text>
<text x="250.5" y="232.8">1</text>
<text x="250.5" y="239.8">3</text>
<text x="250.5" y="236.3">2</text>
<text x="45.9" y="259.2">1</text>
<text x="45.9" y="262.7">2</text>
<text x="91.7" y="259.2">1</text>
<text x="91.7" y="262.7">2</text>
<text x="137.6" y="259.2">1</text>
<text x="137.6" y="262.7">2</text>
<text x="45.9" y="266.3">3</text>
<text x="91.7" y="266.3">3</text>
<text x="137.6" y="266.3">3</text>
</g>
<g font-size="3.2" fill="#00f">
<text x="84.2" y="69.1">1</text>
<text x="87.7" y="70.8">A0</text>
<text x="84.2" y="72.6">2</text>
<text x="84.2" y="76.1">3</text>
<text x="87.7" y="74.4">A1</text>
<text x="87.7" y="77.9">A2</text>
<text x="99.5" y="74.4">SDA</text>
<text x="100.1" y="77.9">SCL</text>
<text x="107.8" y="76.1">14</text>
<text x="107.8" y="72.6">15</text>
<text x="84.2" y="79.7">4</text>
<text x="84.2" y="83.2">5</text>
<text x="87.7" y="81.4">P0</text>
<text x="98" y="81.4">INT#</text>
<text x="107.8" y="83.2">12</text>
<text x="107.8" y="79.7">13</text>
<text x="84.2" y="86.7">6</text>
<text x="87.7" y="84.9">P1</text>
<text x="87.7" y="88.5">P2</text>
<text x="102.4" y="88.5">P6</text>
<text x="102.4" y="84.9">P7</text>
<text x="107.8" y="86.7">11</text>
<text x="84.2" y="90.2">7</text>
<text x="87.7" y="92">P3</text>
<text x="102.4" y="95.5">P4</text>
<text x="102.4" y="92">P5</text>
<text x="107.8" y="93.8">9</text>
<text x="107.8" y="90.2">10</text>
<text x="223.5" y="137.9">22</text>
<text x="223.5" y="134.3">21</text>
<text x="230" y="135.7">B12</text>
<text x="246" y="135.7">GND</text>
<text x="255.8" y="134.3">20</text>
<text x="255.8" y="137.9">19</text>
<text x="223.5" y="141.4">23</text>
<text x="230" y="142.8">B14</text>
<text x="230" y="139.3">B13</text>
<text x="245.9" y="142.8">3.3V</text>
<text x="246" y="139.3">GND</text>
<text x="255.8" y="141.4">18</text>
<text x="223.5" y="148.4">25</text>
<text x="223.5" y="144.9">24</text>
<text x="230" y="149.9">A8</text>
<text x="230" y="146.3">B15</text>
<text x="247" y="146.3">RST</text>
<text x="247.1" y="149.9">B11</text>
<text x="255.8" y="144.9">17</text>
<text x="255.8" y="148.4">16</text>
<text x="223.5" y="155.5">27</text>
<text x="223.5" y="152">26</text>
<text x="230" y="153.4">A9</text>
<text x="247.1" y="153.4">B10</text>
<text x="255.8" y="152">15</text>
<text x="255.8" y="155.5">14</text>
<text x="223.5" y="159">28</text>
<text x="230" y="160.4">A11</text>
<text x="230" y="156.9">A10</text>
<text x="249.1" y="156.9">B1</text>
<text x="249.1" y="160.4">B0</text>
<text x="255.8" y="159">13</text>
<text x="223.5" y="166.1">30</text>
<text x="223.5" y="162.6">29</text>
<text x="230" y="167.5">A15</text>
<text x="230" y="164">12</text>
<text x="249.1" y="164">A7</text>
<text x="249.1" y="167.5">A6</text>
<text x="255.8" y="162.6">12</text>
<text x="255.8" y="166.1">11</text>
<text x="223.5" y="173.1">32</text>
<text x="223.5" y="169.6">31</text>
<text x="230" y="171">B3</text>
<text x="249.1" y="171">A5</text>
<text x="255.8" y="169.6">10</text>
<text x="255.8" y="173.1">9</text>
<text x="223.5" y="176.7">33</text>
<text x="230" y="178.1">B5</text>
<text x="230" y="174.6">B4</text>
<text x="249.1" y="174.6">A4</text>
<text x="249.1" y="178.1">A3</text>
<text x="255.8" y="176.7">8</text>
<text x="223.5" y="183.7">35</text>
<text x="223.5" y="180.2">34</text>
<text x="230" y="185.1">B7</text>
<text x="230" y="181.6">B6</text>
<text x="249.1" y="181.6">A2</text>
<text x="249.1" y="185.1">A1</text>
<text x="255.8" y="180.2">7</text>
<text x="255.8" y="183.7">6</text>
<text x="223.5" y="190.8">37</text>
<text x="223.5" y="187.3">36</text>
<text x="230" y="188.7">B8</text>
<text x="249.1" y="188.7">A0</text>
<text x="255.8" y="187.3">5</text>
<text x="255.8" y="190.8">4</text>
<text x="223.5" y="197.8">39</text>
<text x="223.5" y="194.3">38</text>
<text x="230" y="195.7">5V</text>
<text x="230" y="192.2">B9</text>
<text x="247" y="192.2">C15</text>
<text x="247" y="195.7">C14</text>
<text x="255.8" y="194.3">3</text>
<text x="255.8" y="197.8">2</text>
<text x="223.5" y="201.4">40</text>
<text x="230" y="202.8">3.3V</text>
<text x="230" y="199.2">GND</text>
<text x="247" y="199.2">C13</text>
<text x="249" y="202.8">VB</text>
<text x="255.8" y="201.4">1</text>
<text x="180.1" y="238.4">2</text>
<text x="183.6" y="236.6">2</text>
<text x="180.1" y="241.9">1</text>
<text x="183.6" y="240.2">1</text>
</g>
<g font-size="3.2" fill="#f00">
<text x="99.7" y="70.8">VCC</text>
<text x="107.8" y="69.1">16</text>
</g>
<g font-size="1.8" fill="#00f">
<text x="351.7" y="214.9">LEDH1</text>
<text x="351.7" y="218.5">LEDH2</text>
<text x="351.7" y="222">LEDH3</text>
<text x="351.7" y="225.5">LEDH4</text>
</g>
</svg>
